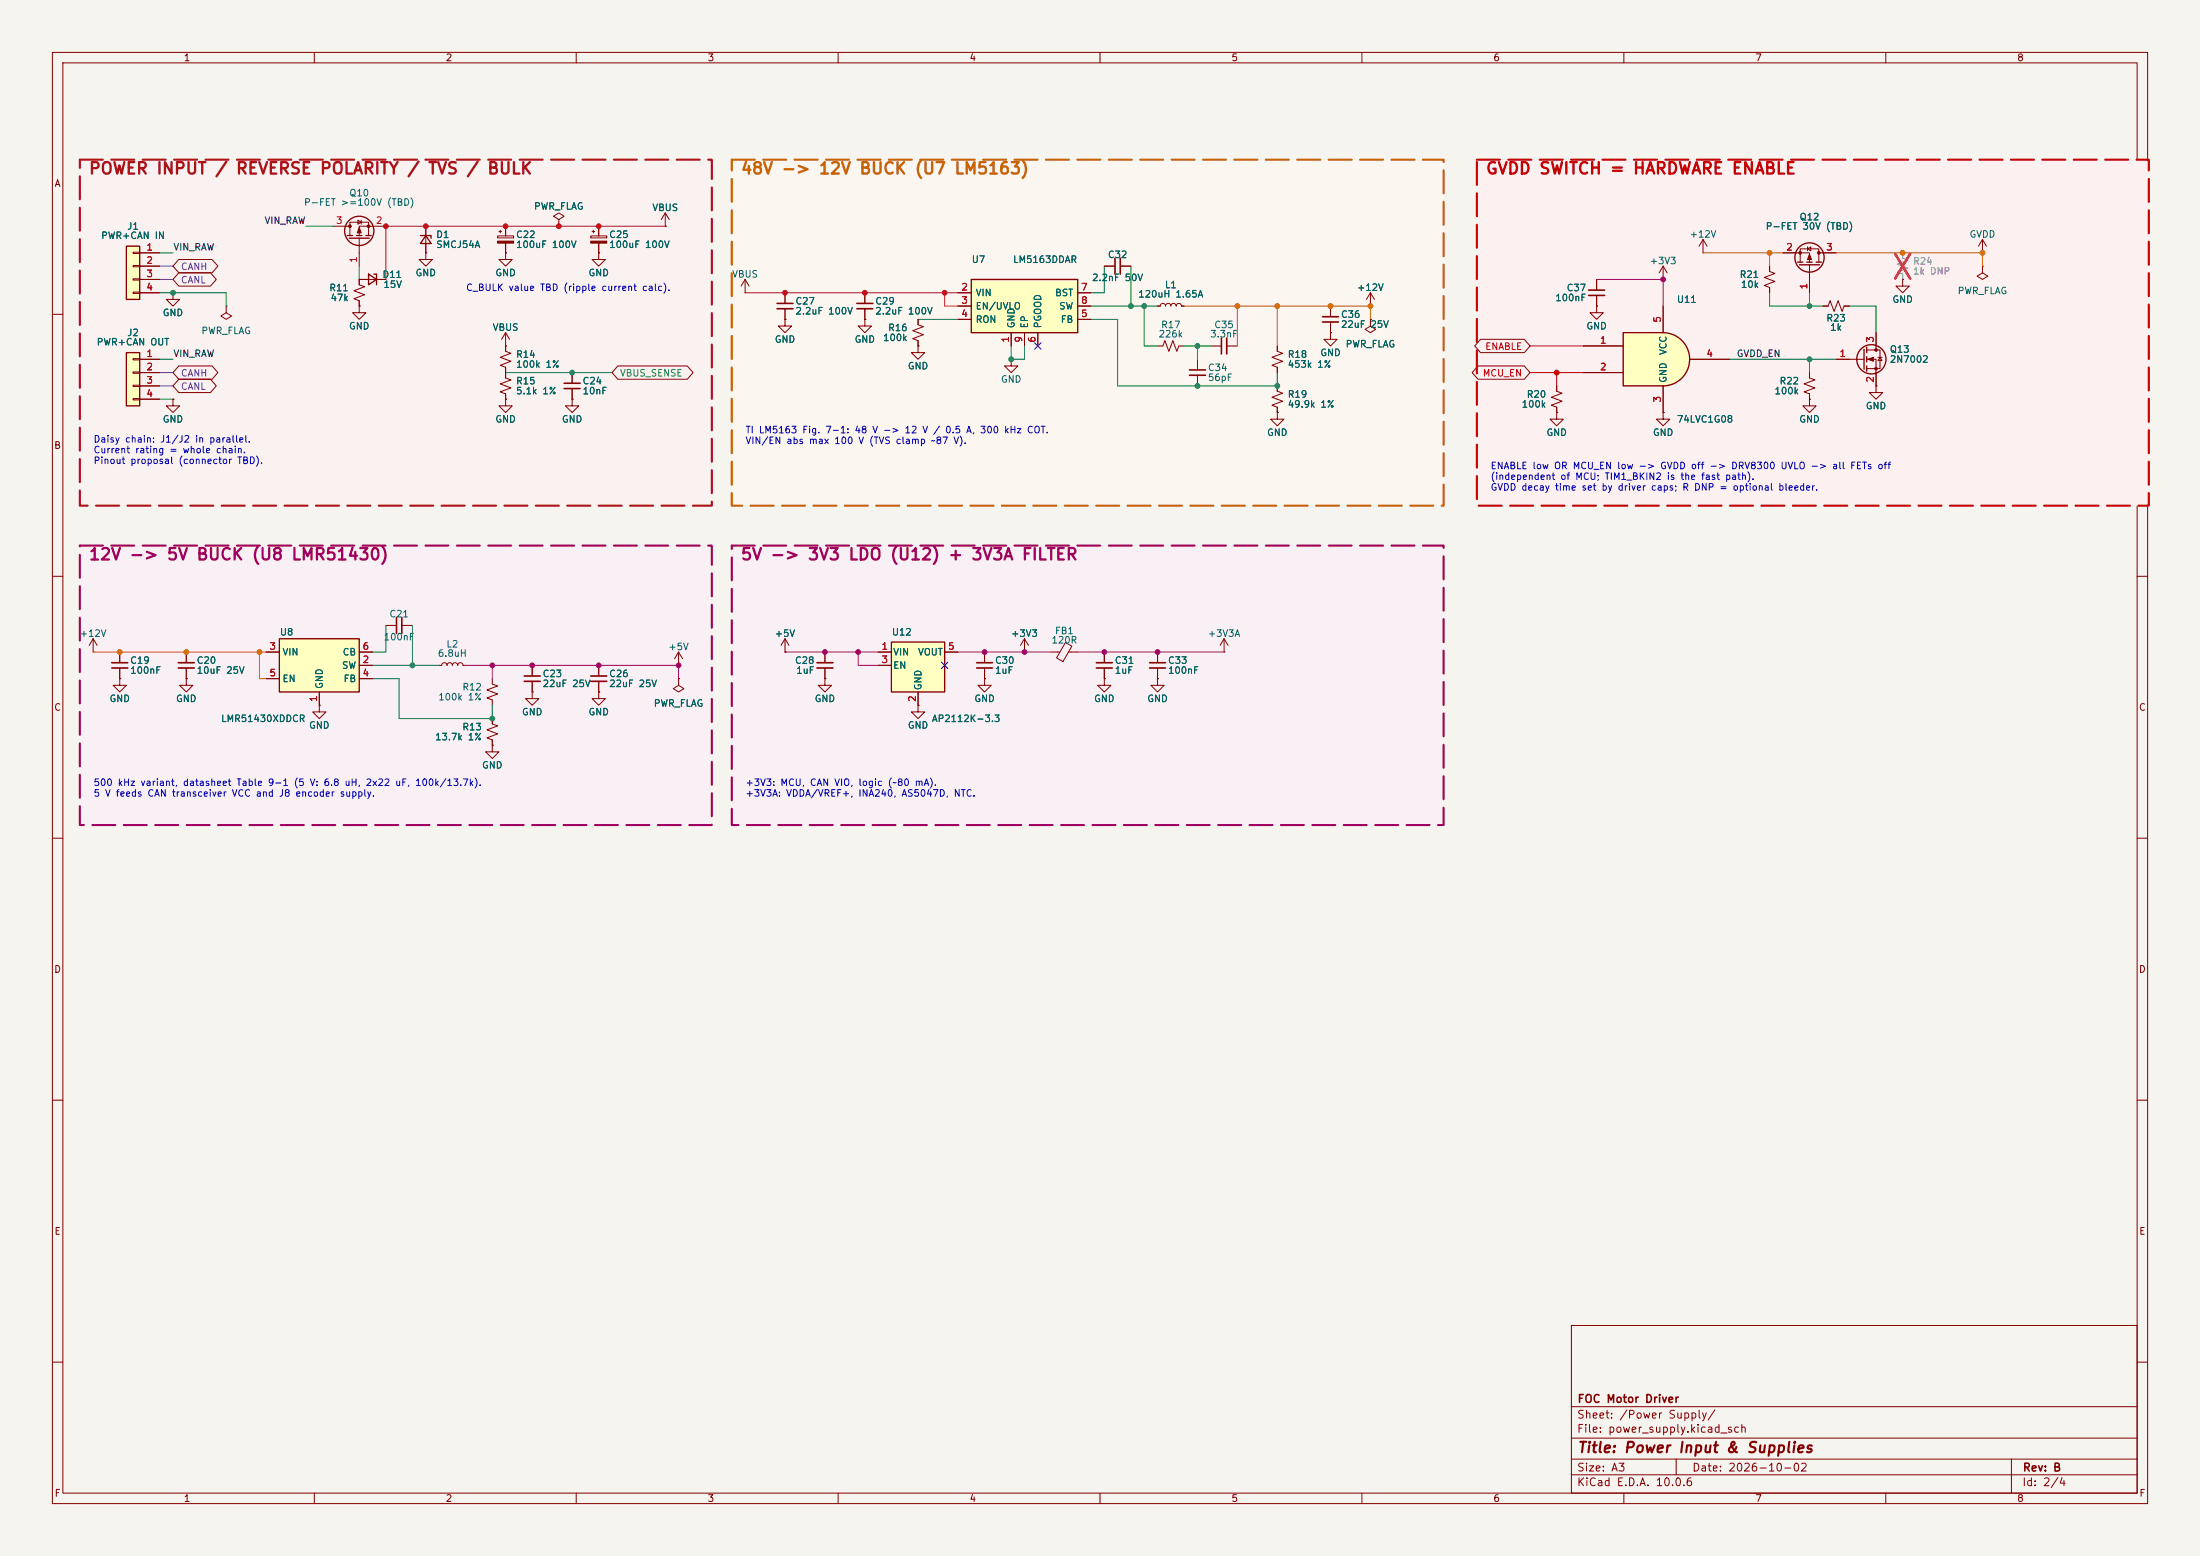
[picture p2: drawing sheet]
<svg xmlns="http://www.w3.org/2000/svg" width="420mm" height="297mm" viewBox="0 0 420 297" stroke-linecap="round" stroke-linejoin="round" font-family="sans-serif">
<path d="M0 0h420v297h-420z" fill="#f5f4ef" stroke="#f5f4ef" stroke-width=".19"/>
<g fill="none" stroke="#840000" stroke-width=".19">
<path d="M10 10h400v277h-400zM12 12h396v273h-396zM60 10v2M110 10v2M160 10v2M210 10v2M260 10v2M310 10v2M360 10v2M10 60h2M408 60h2M10 110h2"/>
<path d="M408 110h2M10 160h2M408 160h2M10 210h2M408 210h2M300 253h108v32h-108zM10 260h2M300 278.5h108M300 274.5h108M300 268.5h108M320 278.5v3M384 278.5v6.5"/>
<path d="M408 260h2M60 285v2M110 285v2M160 285v2M210 285v2M260 285v2M300 281.5h108M310 285v2M360 285v2"/>
</g>
<path d="M15.2 30.5h120.7v66h-120.7z" fill="#faf1f1"/>
<path d="M139.7 30.5h135.9v66h-135.9z" fill="#fcf6f0"/>
<path d="M139.7 104.1h135.9v53.4h-135.9z" fill="#f9f0f6"/>
<path d="M281.9 30.5h128.3v66h-128.3z" fill="#fcf0f0"/>
<path d="M15.2 104.1h120.7v53.4h-120.7z" fill="#f9f0f6"/>
<path d="M303.3 55.4h3M303.3 56.4h3M107.7 73.2h3M107.7 74.2h3" fill="none" stroke="#840000" stroke-width=".3"/>
<g fill="none" stroke="#840000" stroke-width=".19">
<path d="M81.3 43.2v5.1M95 45h3v.4h-3zM95.2 44.2h.6M95.5 43.9v.6M96.5 48.3v1.2h1.3l-1.3 1.3-1.3-1.3h1.3M96.5 48.3h.1M96.5 43.2v1.8M96.5 46.4v1.9M106.7 41.9l1-.6-1-.7-1 .7 1 .6v1.3M106.7 43.2h.1M112.8 45h3v.4h-3zM113 44.2h.5"/>
<path d="M113.3 43.9v.6M114.3 48.3v1.2h1.3l-1.3 1.3-1.3-1.3h1.3M114.3 48.3h.1M114.3 43.2v1.8M114.3 46.4v1.9M127 43.2h.1M127 40.6l-.8 1.3M127 40.6l.8 1.3M127 40.6v2.6M304.8 58.4v1.3h1.3l-1.3 1.3-1.3-1.3h1.3M304.8 58.4h.1M304.8 53.3v2.1"/>
<path d="M304.8 56.4v2M96.5 66h.1M96.5 76.2v1.3h1.3l-1.3 1.2-1.3-1.2h1.3M96.5 76.2h.1M96.5 71.1v1l1 .4-2 .8 2 .7-2 .8 1 .4v1M96.5 63.5l-.7 1.3M96.5 63.5l.8 1.3M96.5 63.5v2.5M109.2 76.2v1.3h1.3l-1.3 1.2-1.3-1.2h1.3M109.2 76.2h.1M109.2 71.1v2.1M109.2 74.2v2"/>
</g>
<path d="M80.3 45h2v.5M81.3 45l1 1.5h-2z" fill="none" stroke="#840000" stroke-width=".25"/>
<g fill="#840000" stroke="#840000" stroke-width=".19">
<path d="M95 46h3v.4h-3z"/>
<path d="M112.8 46h3v.4h-3z"/>
</g>
<path d="M317.5 63.5a5.1 5.1 0 0 1 5.1 5.1 5.1 5.1 0 0 1-5.1 5.1z" fill="#ffffc2" stroke="#ffffc2" stroke-width=".19"/>
<path d="M309.9 63.5h7.6v10.2h-7.6z" fill="#ffffc2"/>
<g fill="none" stroke="#840000" stroke-width=".25">
<path d="M66.3 45h1M66.7 45.5h3.8M68.1 45h1M69.8 45h1.1M309.9 63.5h7.6a5.1 5.1 0 0 1 5.1 5.1 5.1 5.1 0 0 1-5.1 5.1h-7.6z"/>
<circle cx="68.6" cy="44.1" r="2.79"/>
</g>
<g fill="none" stroke="#840000" stroke-width=".19">
<path d="M63.5 43.2h3.3M66.8 45v-2.6h3.6v2.6M68.3 42l.7 .4-.7 .4zM68.6 45.5v5.3M69 42v.8M73.7 43.2h-5.1v1.8M81.3 48.3v1.2h1.2l-1.2 1.3-1.3-1.3h1.3M81.3 48.3h.1M317.5 53.3h.1M317.5 50.8v2.5M317.5 58.4v5.1M317.5 50.8l-.8 1.3"/>
<path d="M317.5 50.8l.8 1.3M378.5 50.8v1.3l1 .6-1 .6-1.1-.6 1.1-.6M378.5 50.8h.1M378.5 48.3h.1M378.5 45.7l-.8 1.3M378.5 45.7l.7 1.3M378.5 45.7v2.6M302.3 66h7.6M302.3 71.1h7.6M317.5 73.7v5M322.6 68.6h7.6M188 129.5v1.3h1.2l-1.2 1.3-1.3-1.3h1.3"/>
<path d="M188 129.5h.1M195.6 124.5h.1M195.6 121.9l-.8 1.3M195.6 121.9l.7 1.3M195.6 121.9v2.6"/>
</g>
<g fill="#840000" stroke="#840000" stroke-width=".19">
<path d="M68.6 43.4l.4 1.1h-.8z"/>
<circle cx="66.8" cy="43.2" r=".25"/>
<circle cx="70.4" cy="43.2" r=".25"/>
</g>
<path d="M170.2 122.6h10.1v9.5h-10.1z" fill="#ffffc2"/>
<path d="M170.2 122.6h10.1v9.5h-10.1z" fill="none" stroke="#840000" stroke-width=".25"/>
<g fill="none" stroke="#840000" stroke-width=".19">
<path d="M149.9 61v1.2h1.2l-1.2 1.3-1.3-1.3h1.3M149.9 61h.1M165.1 61v1.2h1.3l-1.3 1.3-1.3-1.3h1.3M165.1 61h.1M175.3 61v1l1 .4-2.1 .7 2.1 .8-2.1 .7 1.1 .4v1M175.3 66v1.3h1.2l-1.2 1.3-1.3-1.3h1.3M175.3 66h.1M193 68.6v1.3h1.3l-1.3 1.2-1.2-1.2h1.2M193 68.6h.1M149.9 124.5h.1M149.9 121.9l-.8 1.3M149.9 121.9l.7 1.3"/>
<path d="M149.9 121.9v2.6M157.5 129.5v1.3h1.2l-1.2 1.3-1.3-1.3h1.3M157.5 129.5h.1M157.5 124.5v2M157.5 127.5v2M167.6 124.5h2.6M167.6 127h2.6M175.3 134.6v1.3h1.2l-1.2 1.3-1.3-1.3h1.3M175.3 134.6h.1M175.3 132.1v2.5M180.3 124.5h2.6M188 124.5v2"/>
<path d="M188 127.5v2"/>
</g>
<path d="M156 126.5h3M156 127.5h3M186.4 126.5h3.1M186.4 127.5h3.1" fill="none" stroke="#840000" stroke-width=".3"/>
<path d="M185.4 53.3h20.3v10.2h-20.3z" fill="#ffffc2"/>
<g fill="none" stroke="#840000" stroke-width=".25">
<path d="M70.4 52.3l1.5 1-1.5 1.1zM71.4 52.3h.5v2.1M185.4 53.3h20.3v10.2h-20.3zM343.2 50h1M343.5 50.5h3.8M344.9 50h1M346.7 50h1M355.9 66.7v3.8M356.4 66.3v1M356.4 68.1v1M356.4 69.9v1"/>
<circle cx="345.4" cy="49.1" r="2.79"/>
<circle cx="357.3" cy="68.6" r="2.79"/>
</g>
<g fill="none" stroke="#840000" stroke-width=".19">
<path d="M33 55.9v1.3h1.3l-1.3 1.2-1.3-1.2h1.3M33 55.9h.1M43.2 58.4v1.3l1 .6-1 .7-1-.7 1-.6M43.2 58.4h.1M68.6 58.4v1.3h1.2l-1.2 1.3-1.3-1.3h1.3M68.6 58.4h.1M68.6 53.3h5.1M182.9 55.9h2.5M182.9 58.4h2.5M205.7 55.9h2.6M205.7 58.4h2.6M210.8 50.8h2.1"/>
<path d="M213.9 50.8h2M221 58.4h.5l.1-.3 .4-.2 .4 .2 .1 .3 .2-.3 .3-.2 .4 .2 .1 .3 .2-.3 .3-.2 .4 .2 .1 .3 .2-.3 .3-.2 .4 .2 .2 .3h.5M254 58.4v2.1M261.6 58.4h.1M261.6 55.9l-.7 1.3M261.6 55.9l.8 1.3M261.6 55.9v2.5M325.1 48.3h.1M325.1 45.7l-.7 1.3M325.1 45.7l.8 1.3M325.1 45.7v2.6M337.8 50.8v1l1 .4-2 .8 2 .7-2 .8 1 .4v1"/>
<path d="M340.4 48.3h5v1.7M343.7 50v-2.5h3.5v2.5M345.1 47.5l.6-.4v.8zM345.1 47.1v.8M345.4 50.5v5.4M347.2 48.3h3.3M348 58.4h1l.4-1 .7 2 .8-2 .8 2 .3-1h1.1M363.2 53.3v1.3h1.3l-1.3 1.3-1.3-1.3h1.3M363.2 53.3h.1M33 76.2v1.3h1.3l-1.3 1.2-1.3-1.2h1.3M33 76.2h.1M96.5 66v1.1l1 .3-2 .8 2 .8-2 .7 1 .4v1"/>
<path d="M182.9 61h2.5M193 63.5v2.5M195.6 63.5v2.5M198.1 63.5v2.5M205.7 61h2.6M221 66h1l.4-1 .7 2.1 .8-2.1 .8 2.1 .3-1.1h1.1M228.6 68.6v2M228.6 71.6v2.1M231.1 66h2.1M234.2 66h2M243.8 66v1.1l1.1 .3-2.1 .8 2.1 .8-2.1 .7 1 .4v1M243.8 73.7v1l1.1 .4-2.1 .7 2.1 .8-2.1 .7 1 .4v1"/>
<path d="M243.8 78.7v1.3h1.3l-1.3 1.3-1.2-1.3h1.2M243.8 78.7h.1M254 63.5v1.3h1.3l-1.3 1.2-1.3-1.2h1.3M254 63.5h.1M254 61.5v2M261.6 61v1.2l1 .7-1 .6-1-.6 1-.7M261.6 61h.1M297.2 78.7v1.3h1.2l-1.2 1.3-1.3-1.3h1.3M297.2 78.7h.1M297.2 73.7v1l1 .4-2 .7 2 .8-2 .7 1 .4v1M317.5 78.7v1.3h1.3l-1.3 1.3-1.3-1.3h1.3M317.5 78.7h.1"/>
<path d="M345.4 71.1v1l1.1 .4-2.1 .8 2.1 .7-2.1 .8 1 .4v1M345.4 76.2v1.3h1.3l-1.3 1.2-1.2-1.2h1.2M345.4 76.2h.1M350.5 68.6h5.4M356.4 66.8h2.5v3.6h-2.5M356.4 68.6h1.7v5.1M358.1 73.7v1.2h1.3l-1.3 1.3-1.2-1.3h1.2M358.1 73.7h.1M358.1 63.5v3.3M358.5 68.2h.8M358.9 68.2l.4 .6h-.8zM22.9 129.5v1.3h1.2l-1.2 1.3-1.3-1.3h1.3"/>
<path d="M22.9 129.5h.1M114.3 127v2M114.3 130v2.1M200.7 124.5h1.6M203.4 122.6l1.2 .7-1.7 3-1.2-.7zM204 124.5h1.7M210.8 129.5v1.3h1.3l-1.3 1.3-1.3-1.3h1.3M210.8 129.5h.1M210.8 124.5v2M210.8 127.5v2M221 129.5v1.3h1.2l-1.2 1.3-1.3-1.3h1.3M221 129.5h.1"/>
<path d="M221 124.5v2M221 127.5v2M233.7 124.5h.1M233.7 121.9l-.8 1.3M233.7 121.9l.7 1.3M233.7 121.9v2.6"/>
</g>
<g fill="none" stroke="#840000" stroke-width=".3">
<path d="M212.9 49.3v3M213.9 49.3v3M227.1 70.6h3M227.1 71.6h3M233.2 64.5v3.1M234.2 64.5v3.1M252.5 60.5h3M252.5 61.5h3M112.8 129h3M112.8 130h3M209.3 126.5h3M209.3 127.5h3"/>
<path d="M219.5 126.5h3M219.5 127.5h3"/>
</g>
<path d="M363.2 48.3v1l1 .4-2 .7 2 .8-2 .7 1 .4v1" fill="none" stroke="#9c9b98" stroke-width=".19"/>
<path d="M361.8 48.4l2.9 4.8M364.7 48.4l-2.9 4.8" fill="none" stroke="#e12e31" stroke-width=".46"/>
<g fill="#840000" stroke="#840000" stroke-width=".19">
<path d="M345.4 48.5l.4 1h-.7z"/>
<path d="M356.6 68.6l1-.4v.8z"/>
<circle cx="347.2" cy="48.3" r=".25"/>
<circle cx="343.7" cy="48.3" r=".25"/>
<circle cx="358.1" cy="66.8" r=".25"/>
<circle cx="358.1" cy="70.4" r=".25"/>
</g>
<path d="M24.1 47h2.6v10.2h-2.6z" fill="#ffffc2"/>
<path d="M24.1 47h2.6v10.2h-2.6z" fill="none" stroke="#840000" stroke-width=".25"/>
<path d="M25.4 48.1h1.3v.3h-1.3zM25.4 50.7h1.3v.2h-1.3zM25.4 53.2h1.3v.3h-1.3zM25.4 55.8h1.3v.2h-1.3zM26.7 48.3h3.8M26.7 50.8h3.8M26.7 53.3h3.8M26.7 55.9h3.8" fill="none" stroke="#840000" stroke-width=".19"/>
<path d="M24.1 67.3h2.6v10.2h-2.6z" fill="#ffffc2"/>
<path d="M24.1 67.3h2.6v10.2h-2.6z" fill="none" stroke="#840000" stroke-width=".25"/>
<g fill="none" stroke="#840000" stroke-width=".19">
<path d="M25.4 68.5h1.3v.2h-1.3zM25.4 71h1.3v.2h-1.3zM25.4 73.5h1.3v.3h-1.3zM25.4 76.1h1.3v.2h-1.3zM26.7 68.6h3.8M26.7 71.1h3.8M26.7 73.7h3.8M26.7 76.2h3.8M73.7 119.4h2M76.7 119.4h2M17.8 124.5h.1M17.8 121.9l-.8 1.3"/>
<path d="M17.8 121.9l.7 1.3M17.8 121.9v2.6M22.9 124.5v2M22.9 127.5v2M35.6 129.5v1.3h1.2l-1.2 1.3-1.3-1.3h1.3M35.6 129.5h.1M35.6 124.5v2M35.6 127.5v2M83.8 127h.5l.2-.4 .3-.1 .4 .1 .1 .4 .2-.4 .3-.1 .4 .1 .2 .4 .1-.4 .4-.1 .3 .1 .2 .4 .1-.4 .4-.1 .3 .1 .2 .4h.5M101.6 132.1v1.3h1.3l-1.3 1.2-1.3-1.2h1.3M101.6 132.1h.1M101.6 127v2"/>
<path d="M101.6 130v2.1M114.3 132.1v1.3h1.3l-1.3 1.2-1.3-1.2h1.3M114.3 132.1h.1M129.5 129.5v1.3l1.1 .6-1.1 .7-1-.7 1-.6M129.5 129.5h.1M129.5 127h.1M129.5 124.5l-.7 1.2M129.5 124.5l.8 1.2M129.5 124.5v2.5"/>
</g>
<path d="M75.7 117.9v3M76.7 117.9v3M21.3 126.5h3.1M21.3 127.5h3.1M34 126.5h3.1M34 127.5h3.1M100.1 129h3M100.1 130h3" fill="none" stroke="#840000" stroke-width=".3"/>
<path d="M53.3 121.9h15.3v10.2h-15.3z" fill="#ffffc2"/>
<path d="M53.3 121.9h15.3v10.2h-15.3z" fill="none" stroke="#840000" stroke-width=".25"/>
<g fill="none" stroke="#840000" stroke-width=".19">
<path d="M26.7 48.3h3.8M26.7 50.8h3.8M26.7 53.3h3.8M26.7 55.9h3.8M33 55.9h.1M34.1 49.5h6.4l1.1 1.3-1.1 1.3h-6.4l-1.1-1.3zM34.1 52.1h6.1l1.1 1.2-1.1 1.3h-6.1l-1.1-1.3zM68.6 58.4h.1M70.4 53.3h-1.8v1.1l1 .3-2 .8 2 .8-2 .7 1 .4v1M71.9 53.3h1.8M81.3 48.3h.1M81.3 43.2v1.8"/>
<path d="M81.3 46.5v1.8M96.5 48.3h.1M96.5 43.2v1.8M96.5 46.4v1.9M106.7 43.2h.1M114.3 48.3h.1M114.3 43.2v1.8M114.3 46.4v1.9M127 43.2h.1M142.2 55.9h.1M142.2 53.3l-.7 1.3M142.2 53.3l.8 1.3"/>
<path d="M142.2 53.3v2.6M149.9 55.9v2M149.9 58.9v2.1M165.1 55.9v2M165.1 58.9v2.1M182.9 55.9h2.5M182.9 58.4h2.5M205.7 55.9h2.6M205.7 58.4h2.6M210.8 50.8h2.1M213.9 50.8h2M221 58.4h.5"/>
<path d="M225.6 58.4h.5M254 58.4v2.1M261.6 58.4h.1M304.8 58.4h.1M304.8 53.3v2.1M304.8 56.4v2M317.5 58.4v5.1M337.8 50.8v1M337.8 54.9v1M340.4 48.3h2.5M345.4 53.3v2.6M348 48.3h2.5"/>
<path d="M348 58.4h1M352 58.4h1.1M363.2 53.3h.1M26.7 68.6h3.8M26.7 71.1h3.8M26.7 73.7h3.8M26.7 76.2h3.8M33 76.2h.1M34.1 72.4h6.1l1.1 1.3-1.1 1.2h-6.1l-1.1-1.2zM34.1 69.8h6.4l1.1 1.3-1.1 1.3h-6.4l-1.1-1.3zM96.5 66h.1M96.5 76.2h.1"/>
<path d="M96.5 66v1.1M96.5 70.1v2M96.5 75.2v1M109.2 76.2h.1M109.2 71.1v2.1M109.2 74.2v2M118 69.8h13.2l1.1 1.3-1.1 1.3h-13.2l-1.2-1.3zM149.9 61h.1M165.1 61h.1M175.3 66h.1M175.3 61v1M175.3 65v1"/>
<path d="M182.9 61h2.5M193 63.5v2.5M195.6 63.5v2.5M198.1 63.5v2.5M205.7 61h2.6M243.8 78.7h.1M243.8 66v1.1M243.8 70.1v1M243.8 73.7v1M243.8 77.7v1M254 63.5h.1M254 61.5v2"/>
<path d="M261.6 61h.1M282.2 69.8h8.8l1.1 1.3-1.1 1.3h-8.8l-1.2-1.3zM282.6 64.8h8.4l1.1 1.2-1.1 1.3h-8.4l-1.1-1.3zM297.2 78.7h.1M297.2 73.7v1M297.2 77.7v1M302.3 71.1h7.6M302.3 66h7.6M317.5 78.7h.1M317.5 73.7v5M322.6 68.6h7.6M345.4 76.2h.1"/>
<path d="M345.4 71.1v1M345.4 75.2v1M350.5 68.6h2.6M358.1 73.7h.1M358.1 63.5v2.5M358.1 71.1v2.6M22.9 129.5h.1M22.9 124.5v2M22.9 127.5v2M35.6 129.5h.1M35.6 124.5v2M35.6 127.5v2"/>
<path d="M50.8 124.5h2.5M50.8 129.5h2.5M61 134.6v1.3h1.2l-1.2 1.3-1.3-1.3h1.3M61 134.6h.1M61 132.1v2.5M68.6 127h2.5M68.6 124.5h2.5M68.6 129.5h2.5M94 129.5v1.1l1 .3-2 .8 2 .8-2 .7 1 .4v1M94 137.2v1l1 .4-2 .7 2 .8-2 .7 1 .4v1M101.6 132.1h.1M101.6 127v2"/>
<path d="M101.6 130v2.1M114.3 132.1h.1M114.3 127v2M114.3 130v2.1M129.5 129.5h.1M149.9 124.5h.1M157.5 129.5h.1M157.5 124.5v2M157.5 127.5v2M167.6 127h2.6M167.6 124.5h2.6M175.3 134.6h.1"/>
<path d="M175.3 132.1v2.5M180.3 124.5h2.6M188 129.5h.1M188 124.5v2M188 127.5v2M195.6 124.5h.1M210.8 129.5h.1M210.8 124.5v2M210.8 127.5v2M221 129.5h.1M221 124.5v2M221 127.5v2"/>
<path d="M94 142.2v1.3h1.2l-1.2 1.3-1.3-1.3h1.3M94 142.2h.1"/>
</g>
<path d="M148.3 57.9h3.1M148.3 58.9h3.1M163.6 57.9h3M163.6 58.9h3" fill="none" stroke="#840000" stroke-width=".3"/>
<g fill="none" stroke="#009600" stroke-width=".19">
<path d="M30.5 55.9h12.7v2.5M30.5 48.3h2.5M58.4 43.2h5.1M68.6 50.8v2.5M208.3 58.4h12.7M210.8 50.8v5.1h-2.5M215.9 50.8v7.6M218.4 58.4v7.6h2.6M337.8 55.9v2.5h10.2M345.4 55.9v2.5M353.1 58.4h5v5.1M30.5 76.2h2.5"/>
<path d="M30.5 68.6h2.5M175.3 61h7.6M193 66v2.6h2.6v-2.6M208.3 61h5.1v12.7h30.4v-2.6M226.1 66h5M228.6 66v2.6M330.2 68.6h20.3M345.4 68.6v2.5M73.7 119.4v5.1h-2.6M78.7 119.4v7.6M71.1 127h12.7M71.1 129.5h5.1v7.7h17.8v-2.6"/>
</g>
<path d="M226.1 58.4h35.5v2.6M236.2 58.4v7.6M243.8 58.4v7.6M325.1 48.3h15.3M337.8 48.3v2.5M350.5 48.3h28v2.5M17.8 124.5h33M49.5 124.5v5h1.3" fill="none" stroke="#e07000" stroke-width=".19"/>
<path d="M292.1 71.1h10.2M292.1 66h10.2M297.2 71.1v2.6" fill="none" stroke="#d00000" stroke-width=".19"/>
<path d="M127 43.2h-53.3v10.1M142.2 55.9h40.7M180.3 55.9v2.5h2.6" fill="none" stroke="#c81e1e" stroke-width=".19"/>
<path d="M304.8 53.3h12.7v5.1M88.9 127h40.6v2.5M94 127v2.5M149.9 124.5h17.7M163.8 124.5v2.5h3.8M182.9 124.5h17.8M205.7 124.5h28" fill="none" stroke="#b4006e" stroke-width=".19"/>
<path d="M96.5 71.1h20.3" fill="none" stroke="#3c8c00" stroke-width=".19"/>
<path d="M30.5 50.8h2.5M30.5 53.3h2.5M30.5 73.7h2.5M30.5 71.1h2.5" fill="none" stroke="#7828a0" stroke-width=".19"/>
<path d="M197.5 65.4l1.2 1.2M198.7 65.4l-1.2 1.2M179.7 126.4l1.2 1.2M180.9 126.4l-1.2 1.2" fill="none" stroke="#000084" stroke-width=".19"/>
<path d="M15.2 30.5h120.7v66h-120.7z" fill="none" stroke="#aa1414" stroke-width=".4" stroke-dasharray="4.4 1.6"/>
<path d="M139.7 30.5h135.9v66h-135.9z" fill="none" stroke="#c86400" stroke-width=".4" stroke-dasharray="4.4 1.6"/>
<path d="M15.2 104.1h120.7v53.4h-120.7zM139.7 104.1h135.9v53.4h-135.9z" fill="none" stroke="#a00064" stroke-width=".4" stroke-dasharray="4.4 1.6"/>
<path d="M281.9 30.5h128.3v66h-128.3z" fill="none" stroke="#c80000" stroke-width=".4" stroke-dasharray="4.4 1.6"/>
<path d="M363.2 48.3v1M363.2 52.3v1" fill="none" stroke="#9c9b98" stroke-width=".19"/>
<path d="M361.8 48.4l2.9 4.8M364.7 48.4l-2.9 4.8" fill="none" stroke="#e12e31" stroke-width=".46"/>
<g fill="#c81e1e" stroke="#c81e1e" stroke-width=".19">
<circle cx="81.3" cy="43.2" r=".46"/>
<circle cx="96.5" cy="43.2" r=".46"/>
<circle cx="106.7" cy="43.2" r=".46"/>
<circle cx="114.3" cy="43.2" r=".46"/>
<circle cx="149.9" cy="55.9" r=".46"/>
<circle cx="73.7" cy="43.2" r=".46"/>
<circle cx="165.1" cy="55.9" r=".46"/>
<circle cx="180.3" cy="55.9" r=".46"/>
</g>
<g fill="#b4006e" stroke="#b4006e" stroke-width=".19">
<circle cx="94" cy="127" r=".46"/>
<circle cx="101.6" cy="127" r=".46"/>
<circle cx="129.5" cy="127" r=".46"/>
<circle cx="114.3" cy="127" r=".46"/>
<circle cx="157.5" cy="124.5" r=".46"/>
<circle cx="163.8" cy="124.5" r=".46"/>
<circle cx="188" cy="124.5" r=".46"/>
<circle cx="195.6" cy="124.5" r=".46"/>
<circle cx="210.8" cy="124.5" r=".46"/>
<circle cx="221" cy="124.5" r=".46"/>
<circle cx="317.5" cy="53.3" r=".46"/>
</g>
<g fill="#009600" stroke="#009600" stroke-width=".19">
<circle cx="94" cy="137.2" r=".46"/>
<circle cx="78.7" cy="127" r=".46"/>
<circle cx="33" cy="55.9" r=".46"/>
<circle cx="193" cy="68.6" r=".46"/>
<circle cx="228.6" cy="66" r=".46"/>
<circle cx="228.6" cy="73.7" r=".46"/>
<circle cx="215.9" cy="58.4" r=".46"/>
<circle cx="218.4" cy="58.4" r=".46"/>
<circle cx="243.8" cy="73.7" r=".46"/>
<circle cx="345.4" cy="58.4" r=".46"/>
<circle cx="345.4" cy="68.6" r=".46"/>
</g>
<circle cx="109.2" cy="71.1" r=".46" fill="#3c8c00" stroke="#3c8c00" stroke-width=".19"/>
<g fill="#e07000" stroke="#e07000" stroke-width=".19">
<circle cx="35.6" cy="124.5" r=".46"/>
<circle cx="49.5" cy="124.5" r=".46"/>
<circle cx="22.9" cy="124.5" r=".46"/>
<circle cx="236.2" cy="58.4" r=".46"/>
<circle cx="337.8" cy="48.3" r=".46"/>
<circle cx="243.8" cy="58.4" r=".46"/>
<circle cx="254" cy="58.4" r=".46"/>
<circle cx="261.6" cy="58.4" r=".46"/>
<circle cx="363.2" cy="48.3" r=".46"/>
<circle cx="378.5" cy="48.3" r=".46"/>
</g>
<circle cx="297.2" cy="71.1" r=".46" fill="#d00000" stroke="#d00000" stroke-width=".19"/>
<text font-size="2.2" fill="#aa1414" x="16.8" y="33.8">POWER INPUT / REVERSE POLARITY / TVS / BULK</text>
<text font-size="2.2" fill="#c86400" x="141.3" y="33.8">48V -&gt; 12V BUCK (U7 LM5163)</text>
<text font-size="2.2" fill="#c80000" x="283.5" y="33.8">GVDD SWITCH = HARDWARE ENABLE</text>
<g font-size="2.2" fill="#a00064">
<text x="16.8" y="107.5">12V -&gt; 5V BUCK (U8 LMR51430)</text>
<text x="141.3" y="107.5">5V -&gt; 3V3 LDO (U12) + 3V3A FILTER</text>
</g>
<text font-size="2" fill="#840000" x="301" y="277.8">Title: Power Input &amp; Supplies</text>
<g font-size="1.5" fill="#840000">
<text x="301" y="268.1">FOC Motor Driver</text>
<text x="300.9" y="273.8">File: power_supply.kicad_sch</text>
<text x="300.9" y="271.1">Sheet: /Power Supply/</text>
<text x="300.9" y="281.2">Size: A3</text>
<text x="322.9" y="281.2">Date: 2026-10-02</text>
<text x="386" y="281.2">Rev: B</text>
<text x="300.9" y="284">KiCad E.D.A. 10.0.6</text>
<text x="385.9" y="284">Id: 2/4</text>
</g>
<g font-size="1.3" fill="#840000">
<text x="35" y="12">1</text>
<text x="85" y="12">2</text>
<text x="135" y="12">3</text>
<text x="185" y="12">4</text>
<text x="235" y="12">5</text>
<text x="285" y="12">6</text>
<text x="335" y="12">7</text>
<text x="385" y="12">8</text>
<text x="10.3" y="36">A</text>
<text x="10.2" y="86">B</text>
<text x="408.2" y="86">B</text>
<text x="10.2" y="136">C</text>
<text x="408.2" y="136">C</text>
<text x="10.2" y="186">D</text>
<text x="408.2" y="186">D</text>
<text x="10.3" y="236">E</text>
<text x="408.3" y="236">E</text>
<text x="10.3" y="286">F</text>
<text x="35" y="287">1</text>
<text x="85" y="287">2</text>
<text x="135" y="287">3</text>
<text x="185" y="287">4</text>
<text x="235" y="287">5</text>
<text x="285" y="287">6</text>
<text x="335" y="287">7</text>
<text x="385" y="287">8</text>
<text x="408.3" y="286">F</text>
</g>
<g font-size="1.3" fill="#006464">
<text x="57.9" y="39.6">P-FET &gt;=100V (TBD)</text>
<text x="66.6" y="37.8">Q10</text>
<text x="101.8" y="40.3">PWR_FLAG</text>
<text x="124.4" y="40.6">VBUS</text>
<text x="19.2" y="45.9">PWR+CAN IN</text>
<text x="24.2" y="44.1">J1</text>
<text x="83.2" y="45.7">D1</text>
<text x="83.2" y="47.6">SMCJ54A</text>
<text x="98.4" y="45.7">C22</text>
<text x="98.4" y="47.6">100uF 100V</text>
<text x="116.2" y="45.7">C25</text>
<text x="116.2" y="47.6">100uF 100V</text>
<text x="322.5" y="45.7">+12V</text>
<text x="337" y="44.1">P-FET 30V (TBD)</text>
<text x="343.4" y="42.4">Q12</text>
<text x="375.9" y="45.7">GVDD</text>
<text x="72.9" y="53.4">D11</text>
<text x="79.2" y="53">GND</text>
<text x="94.5" y="53">GND</text>
<text x="112.2" y="53">GND</text>
<text x="139.7" y="53.3">VBUS</text>
<text x="185.4" y="50.5">U7</text>
<text x="193.3" y="50.5">LM5163DDAR</text>
<text x="208.4" y="54">2.2nF 50V</text>
<text x="211.4" y="49.6">C32</text>
<text x="314.8" y="50.7">+3V3</text>
<text x="332" y="53.4">R21</text>
<text x="62.8" y="55.9">R11</text>
<text x="63" y="57.8">47k</text>
<text x="73.1" y="55.3">15V</text>
<text x="151.7" y="58.4">C27</text>
<text x="167" y="58.4">C29</text>
<text x="186.2" y="56.8">VIN</text>
<text x="186.2" y="59.4">EN/UVLO</text>
<text x="201.3" y="56.8">BST</text>
<text x="202.1" y="59.4">SW</text>
<text x="217.2" y="57.1">120uH 1.65A</text>
<text x="222.3" y="55.3">L1</text>
<text x="259" y="55.8">+12V</text>
<text x="296.8" y="57.8">100nF</text>
<text x="299" y="55.9">C37</text>
<text x="320" y="58.1">U11</text>
<text x="332.2" y="55.3">10k</text>
<text x="361.2" y="58.1">GND</text>
<text x="373.6" y="56.5">PWR_FLAG</text>
<text x="24.2" y="64.5">J2</text>
<text x="31" y="60.7">GND</text>
<text x="38.3" y="64.1">PWR_FLAG</text>
<text x="66.5" y="63.2">GND</text>
<text x="93.9" y="63.4">VBUS</text>
<text x="147.8" y="65.7">GND</text>
<text x="151.7" y="60.3">2.2uF 100V</text>
<text x="163" y="65.7">GND</text>
<text x="167" y="60.3">2.2uF 100V</text>
<text x="168.5" y="65.4">100k</text>
<text x="169.4" y="63.5">R16</text>
<text x="186.2" y="61.9">RON</text>
<text x="194" y="62.8" transform="rotate(-90 194 62.8)">GND</text>
<text x="196.5" y="62.8" transform="rotate(-90 196.5 62.8)">EP</text>
<text x="199.1" y="62.8" transform="rotate(-90 199.1 62.8)">PGOOD</text>
<text x="202.4" y="61.9">FB</text>
<text x="221.1" y="64.7">226k</text>
<text x="221.5" y="62.9">R17</text>
<text x="230.9" y="64.7">3.3nF</text>
<text x="231.7" y="62.9">C35</text>
<text x="255.9" y="61">C36</text>
<text x="255.9" y="62.9">22uF 25V</text>
<text x="302.7" y="63.2">GND</text>
<text x="348.5" y="61.7">R23</text>
<text x="349.3" y="63.4">1k</text>
<text x="18.3" y="66.2">PWR+CAN OUT</text>
<text x="98.4" y="68.6">R14</text>
<text x="98.4" y="70.5">100k 1%</text>
<text x="173.2" y="70.8">GND</text>
<text x="230.5" y="71.1">C34</text>
<text x="245.7" y="68.6">R18</text>
<text x="245.7" y="70.5">453k 1%</text>
<text x="251.9" y="68.3">GND</text>
<text x="256.8" y="66.6">PWR_FLAG</text>
<text x="318.5" y="67.9" transform="rotate(-90 318.5 67.9)">VCC</text>
<text x="360.7" y="67.6">Q13</text>
<text x="360.7" y="69.5">2N7002</text>
<text x="98.4" y="73.7">R15</text>
<text x="98.4" y="75.6">5.1k 1%</text>
<text x="111.1" y="73.7">C24</text>
<text x="111.1" y="75.6">10nF</text>
<text x="191" y="73.4">GND</text>
<text x="230.5" y="73">56pF</text>
<text x="245.7" y="76.2">R19</text>
<text x="291.4" y="76.2">R20</text>
<text x="318.5" y="73.2" transform="rotate(-90 318.5 73.2)">GND</text>
<text x="338.6" y="75.6">100k</text>
<text x="339.6" y="73.7">R22</text>
<text x="31" y="81">GND</text>
<text x="94.5" y="81">GND</text>
<text x="107.2" y="81">GND</text>
<text x="241.8" y="83.5">GND</text>
<text x="245.7" y="78.1">49.9k 1%</text>
<text x="290.4" y="78.1">100k</text>
<text x="295.1" y="83.5">GND</text>
<text x="315.4" y="83.5">GND</text>
<text x="320" y="81">74LVC1G08</text>
<text x="343.4" y="81">GND</text>
<text x="356.1" y="78.4">GND</text>
<text x="74.2" y="118.1">C21</text>
<text x="15.1" y="121.9">+12V</text>
<text x="53.3" y="121.6">U8</text>
<text x="53.8" y="125.4">VIN</text>
<text x="65.3" y="125.4">CB</text>
<text x="73.1" y="122.5">100nF</text>
<text x="83.5" y="125.7">6.8uH</text>
<text x="85.1" y="123.9">L2</text>
<text x="127.5" y="124.4">+5V</text>
<text x="147.8" y="121.9">+5V</text>
<text x="170.2" y="121.6">U12</text>
<text x="170.4" y="125.4">VIN</text>
<text x="175.1" y="125.4">VOUT</text>
<text x="192.9" y="121.9">+3V3</text>
<text x="200.6" y="123.1">120R</text>
<text x="201.3" y="121.4">FB1</text>
<text x="230.5" y="121.9">+3V3A</text>
<text x="24.7" y="127">C19</text>
<text x="24.7" y="128.9">100nF</text>
<text x="37.4" y="127">C20</text>
<text x="37.4" y="128.9">10uF 25V</text>
<text x="53.8" y="130.5">EN</text>
<text x="61.9" y="131.6" transform="rotate(-90 61.9 131.6)">GND</text>
<text x="65.2" y="128">SW</text>
<text x="65.5" y="130.5">FB</text>
<text x="103.5" y="129.6">C23</text>
<text x="103.5" y="131.5">22uF 25V</text>
<text x="116.2" y="129.6">C26</text>
<text x="116.2" y="131.5">22uF 25V</text>
<text x="151.7" y="127">C28</text>
<text x="151.9" y="128.9">1uF</text>
<text x="170.4" y="128">EN</text>
<text x="176.2" y="131.9" transform="rotate(-90 176.2 131.9)">GND</text>
<text x="189.8" y="127">C30</text>
<text x="189.8" y="128.9">1uF</text>
<text x="212.7" y="127">C31</text>
<text x="212.7" y="128.9">1uF</text>
<text x="222.9" y="127">C33</text>
<text x="222.9" y="128.9">100nF</text>
<text x="20.8" y="134.3">GND</text>
<text x="33.5" y="134.3">GND</text>
<text x="83.6" y="134">100k 1%</text>
<text x="88.2" y="132.1">R12</text>
<text x="99.5" y="136.9">GND</text>
<text x="112.2" y="136.9">GND</text>
<text x="124.7" y="135.2">PWR_FLAG</text>
<text x="155.4" y="134.3">GND</text>
<text x="185.9" y="134.3">GND</text>
<text x="208.8" y="134.3">GND</text>
<text x="218.9" y="134.3">GND</text>
<text x="42.1" y="138.1">LMR51430XDDCR</text>
<text x="58.9" y="139.4">GND</text>
<text x="83" y="141.6">13.7k 1%</text>
<text x="88.2" y="139.7">R13</text>
<text x="173.2" y="139.4">GND</text>
<text x="177.8" y="138.1">AP2112K-3.3</text>
<text x="91.9" y="147">GND</text>
</g>
<g font-size="1.3" fill="#0f0f0f">
<text x="50.4" y="43.1">VIN_RAW</text>
<text x="33" y="48.1">VIN_RAW</text>
<text x="33" y="68.5">VIN_RAW</text>
<text x="331.4" y="68.5">GVDD_EN</text>
</g>
<g font-size="1.3" fill="#a90000">
<text x="64" y="43">3</text>
<text x="71.7" y="43">2</text>
<text x="27.8" y="48.1">1</text>
<text x="27.8" y="50.7">2</text>
<text x="27.8" y="53.2">3</text>
<text x="68.4" y="50.3" transform="rotate(-90 68.4 50.3)">1</text>
<text x="340.9" y="48.1">2</text>
<text x="348.5" y="48.1">3</text>
<text x="27.8" y="55.7">4</text>
<text x="183.4" y="55.7">2</text>
<text x="183.4" y="58.3">3</text>
<text x="206.3" y="55.7">7</text>
<text x="206.3" y="58.3">8</text>
<text x="345.3" y="55.3" transform="rotate(-90 345.3 55.3)">1</text>
<text x="183.4" y="60.8">4</text>
<text x="192.9" y="65.5" transform="rotate(-90 192.9 65.5)">1</text>
<text x="195.4" y="65.5" transform="rotate(-90 195.4 65.5)">9</text>
<text x="198" y="65.5" transform="rotate(-90 198 65.5)">6</text>
<text x="206.3" y="60.8">5</text>
<text x="305.3" y="65.9">1</text>
<text x="317.4" y="61.7" transform="rotate(-90 317.4 61.7)">5</text>
<text x="358" y="65.5" transform="rotate(-90 358 65.5)">3</text>
<text x="27.8" y="68.4">1</text>
<text x="27.8" y="71">2</text>
<text x="305.3" y="71">2</text>
<text x="325.7" y="68.4">4</text>
<text x="351.1" y="68.4">1</text>
<text x="27.8" y="73.5">3</text>
<text x="27.8" y="76.1">4</text>
<text x="317.4" y="76.9" transform="rotate(-90 317.4 76.9)">3</text>
<text x="358" y="73.1" transform="rotate(-90 358 73.1)">2</text>
<text x="51.3" y="124.3">3</text>
<text x="69.1" y="124.3">6</text>
<text x="168.2" y="124.3">1</text>
<text x="180.9" y="124.3">5</text>
<text x="51.3" y="129.4">5</text>
<text x="69.1" y="126.9">2</text>
<text x="69.1" y="129.4">4</text>
<text x="168.2" y="126.9">3</text>
<text x="60.8" y="134.1" transform="rotate(-90 60.8 134.1)">1</text>
<text x="175.1" y="134.1" transform="rotate(-90 175.1 134.1)">2</text>
</g>
<g font-size="1.3" fill="#7828a0">
<text x="34.4" y="51.9">CANH</text>
<text x="34.4" y="54.4">CANL</text>
<text x="34.4" y="74.7">CANL</text>
<text x="34.4" y="72.2">CANH</text>
</g>
<g font-size="1.3" fill="#939391">
<text x="365.1" y="50.8">R24</text>
<text x="365.1" y="52.7">1k DNP</text>
</g>
<g font-size="1.3" fill="#0000c2">
<text x="88.9" y="55.9">C_BULK value TBD (ripple current calc).</text>
<text x="142.2" y="83">TI LM5163 Fig. 7-1: 48 V -&gt; 12 V / 0.5 A, 300 kHz COT.</text>
<text x="17.8" y="84.8">Daisy chain: J1/J2 in parallel.</text>
<text x="17.8" y="86.8">Current rating = whole chain.</text>
<text x="17.8" y="88.9">Pinout proposal (connector TBD).</text>
<text x="142.2" y="85.1">VIN/EN abs max 100 V (TVS clamp ~87 V).</text>
<text x="284.5" y="89.9">ENABLE low OR MCU_EN low -&gt; GVDD off -&gt; DRV8300 UVLO -&gt; all FETs off</text>
<text x="284.5" y="91.9">(independent of MCU; TIM1_BKIN2 is the fast path).</text>
<text x="284.5" y="94">GVDD decay time set by driver caps; R DNP = optional bleeder.</text>
<text x="17.8" y="150.3">500 kHz variant, datasheet Table 9-1 (5 V: 6.8 uH, 2x22 uF, 100k/13.7k).</text>
<text x="17.8" y="152.4">5 V feeds CAN transceiver VCC and J8 encoder supply.</text>
<text x="142.2" y="150.3">+3V3: MCU, CAN VIO, logic (~80 mA).</text>
<text x="142.2" y="152.4">+3V3A: VDDA/VREF+, INA240, AS5047D, NTC.</text>
</g>
<g font-size="1.3" fill="#d00000">
<text x="283.4" y="67.1">ENABLE</text>
<text x="282.9" y="72.2">MCU_EN</text>
</g>
<text font-size="1.3" fill="#3c8c00" x="118.2" y="72.2">VBUS_SENSE</text>
</svg>
